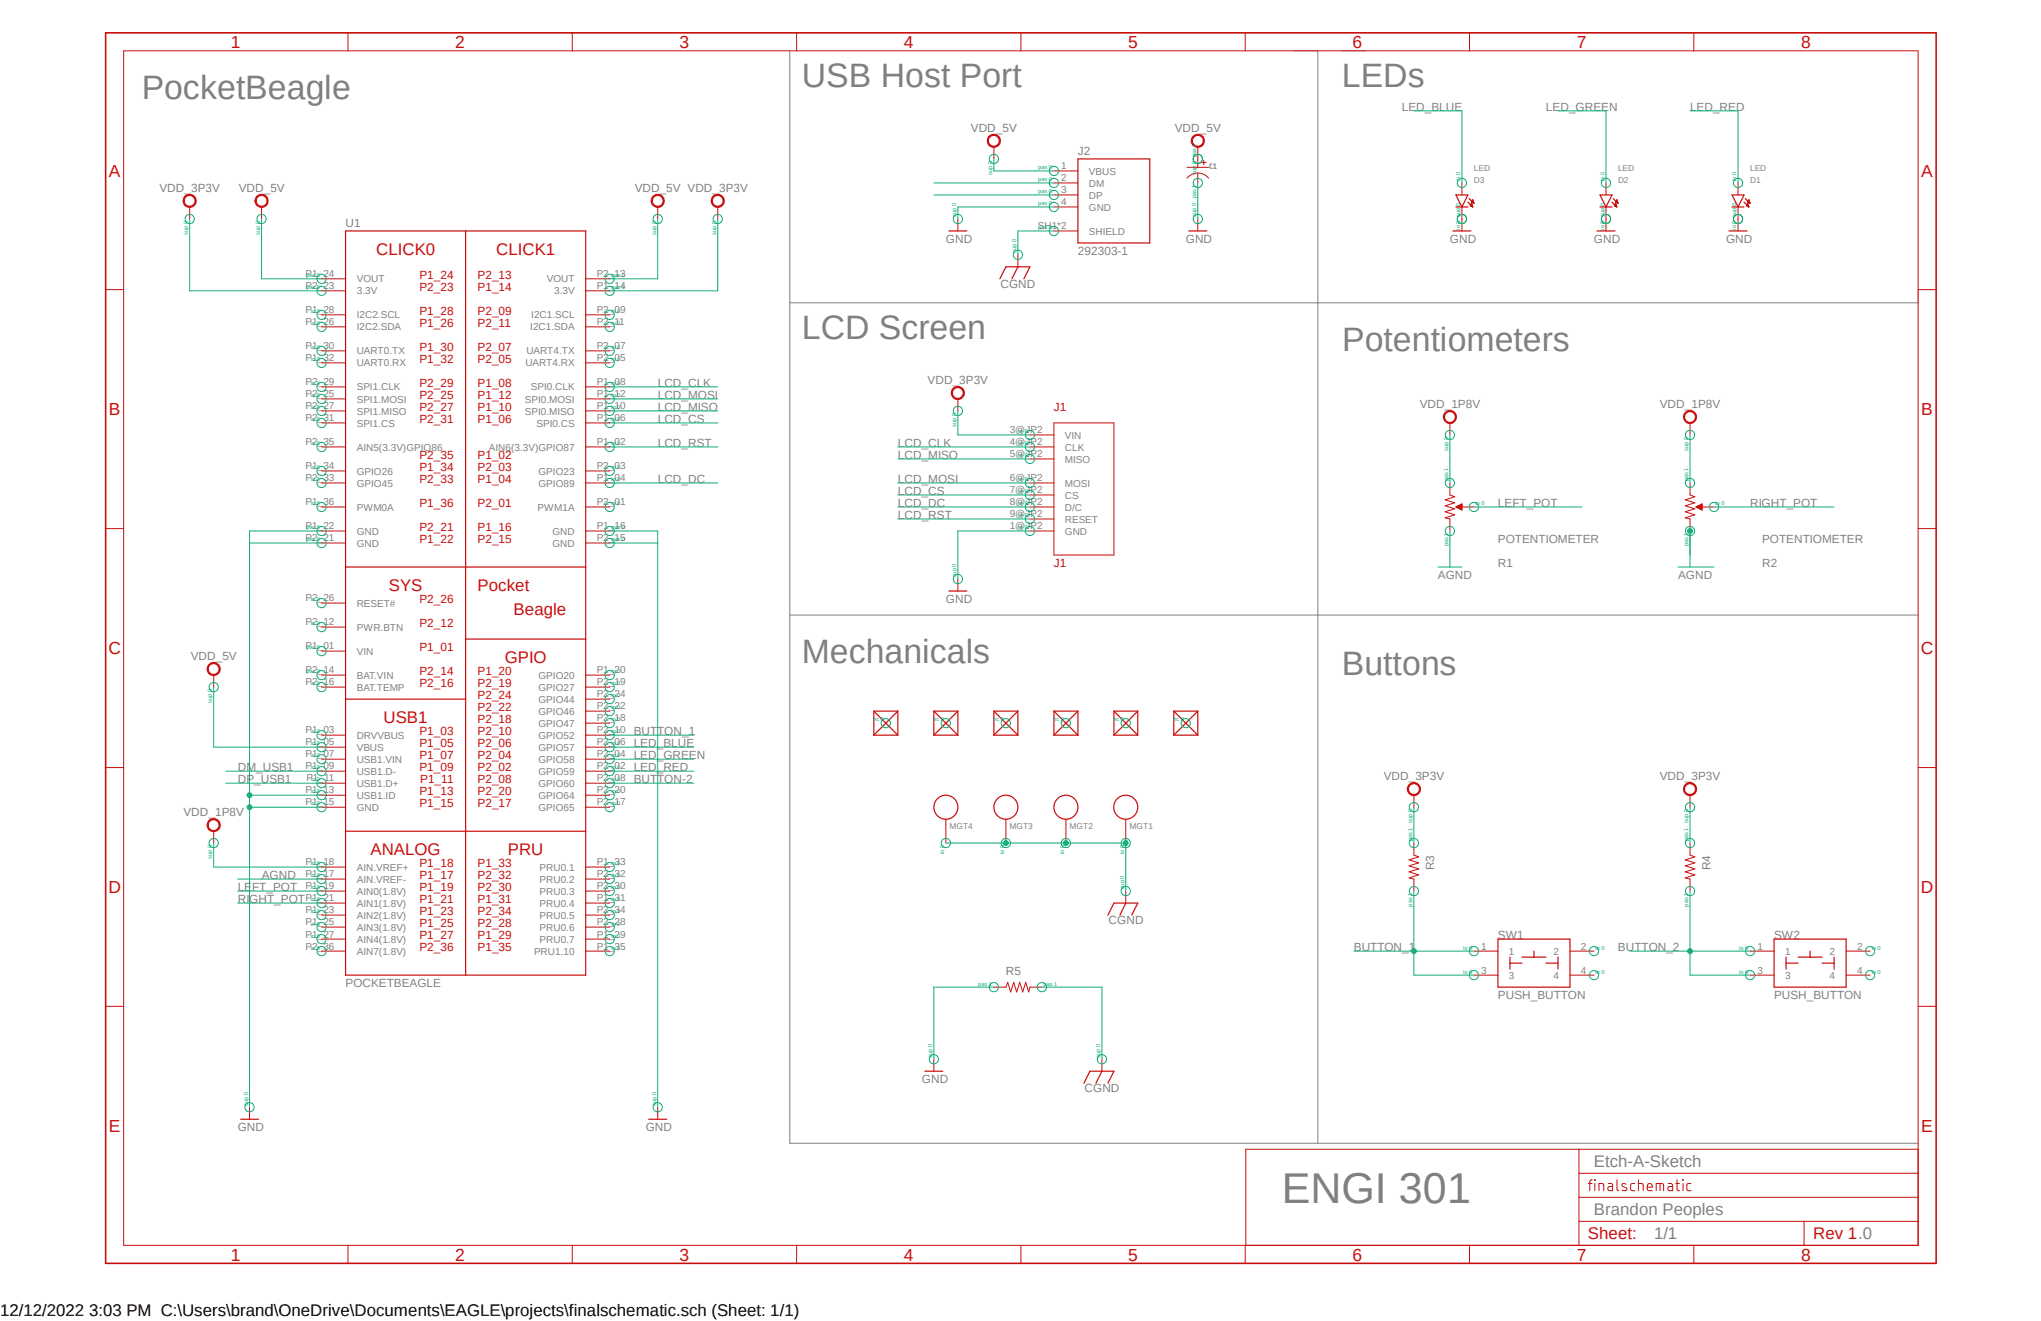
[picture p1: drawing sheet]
<svg xmlns="http://www.w3.org/2000/svg" width="432mm" height="279mm" viewBox="0 0 432 279" stroke-linecap="round" stroke-linejoin="round" font-family="sans-serif">
<path d="M21.8 6.6l388.2 261.2M410 6.6l-388.2 261.2" fill="none" stroke="#fff" stroke-width=".21"/>
<path d="M167.1 10.8v231h238.7M273.7 10.8h5.1v231M283.9 10.8h5.1M256.4 34.7l-.4 .1v.7l.4 .1M256.8 35.6h.5M256.8 34.8l.2-.1v.9M405.8 61.5v2.6h-238.7M167.1 130.1h238.7" fill="none" stroke="#808080" stroke-width=".21"/>
<g fill="none" stroke="#c90d0c" stroke-width=".21">
<path d="M26.2 10.8h379.6v252.6h-379.6zM73.6 6.9v3.9M121.1 6.9v3.9M168.5 6.9v3.9M216 6.9v3.9M263.4 6.9v3.9M310.9 6.9v3.9M358.4 6.9v3.9M223 36.2h5M223 38.7h5M309.3 38.7v2.5M339.8 38.7v2.5"/>
<path d="M367.7 38.7v2.5M68 59h5.1M123.9 59h5.1M223 41.2h5M223 43.8h5M223 48.9h5M309.3 43.8v2.5M339.8 43.8v2.5M367.7 43.8v2.5M22.4 61.3h3.8M68 61.5h5.1M68 69.1h5.1"/>
<path d="M68 66.6h5.1M68 74.2h5.1M68 76.8h5.1M123.9 61.5h5.1M123.9 69.1h5.1M123.9 66.6h5.1M123.9 74.2h5.1M123.9 76.8h5.1M405.8 61.3h3.8M68 94.5h5.1M68 89.5h5.1M68 81.8h5.1"/>
<path d="M68 86.9h5.1M68 84.4h5.1M68 99.6h5.1M123.9 94.5h5.1M123.9 89.5h5.1M123.9 81.8h5.1M123.9 86.9h5.1M123.9 84.4h5.1M123.9 99.6h5.1M217.9 92h5.1M217.9 94.5h5.1M217.9 97.1h5.1"/>
<path d="M223 89.5h12.7v27.9h-12.7zM22.4 111.8h3.8M68 102.2h5.1M68 107.2h5.1M68 112.3h5.1M68 114.9h5.1M123.9 102.2h5.1M123.9 107.2h5.1M123.9 112.3h5.1M123.9 114.9h5.1M217.9 102.2h5.1M217.9 104.7h5.1"/>
<path d="M217.9 107.2h5.1M217.9 109.8h5.1M217.9 112.3h5.1M306.7 102.2v2.5l1.1 .4-2.1 .6 2.1 .6-2.1 .7 2.1 .6-2.1 .6 2.1 .7-2.1 .6 1 .3v2.5M309.3 107.2h2.5M357.5 102.2v2.5l1.1 .4-2.1 .6 2.1 .6-2.1 .7 2.1 .6-2.1 .6 2.1 .7-2.1 .6 1 .3v2.5M360.1 107.2h2.5M405.8 111.8h3.8M68 137.7h5.1M68 132.6h5.1M68 127.6h5.1M68 155.5h5.1"/>
<path d="M68 158h5.1M68 142.8h5.1M68 145.3h5.1M123.9 155.5h5.1M123.9 158h5.1M123.9 142.8h5.1M123.9 145.3h5.1M123.9 153h5.1M123.9 150.4h5.1M123.9 147.9h5.1M22.4 162.3h3.8M68 160.6h5.1"/>
<path d="M68 163.1h5.1M68 165.7h5.1M68 168.2h5.1M68 170.7h5.1M123.9 160.6h5.1M123.9 163.1h5.1M123.9 165.7h5.1M123.9 168.2h5.1M123.9 170.7h5.1M405.8 162.3h3.8M68 185.9h5.1M68 188.5h5.1"/>
<path d="M68 191h5.1M68 193.5h5.1M68 196.1h5.1M68 198.6h5.1M68 183.4h5.1M123.9 185.9h5.1M123.9 188.5h5.1M123.9 191h5.1M123.9 193.5h5.1M123.9 196.1h5.1M123.9 198.6h5.1M123.9 183.4h5.1"/>
<path d="M22.4 212.9h3.8M68 201.2h5.1M123.9 201.2h5.1M311.8 201.2h5.1M311.8 206.2h5.1M332.1 201.2h5.1M332.1 206.2h5.1M370.2 201.2h5.1M370.2 206.2h5.1M390.6 201.2h5M390.6 206.2h5M405.8 212.9h3.8"/>
<path d="M334.1 258.3h71.7M334.1 243.1v20.3M334.1 253.2h71.7M334.1 248.2h71.7M336 250.3h.8M336.8 249.5l-.4 .2-.1 2.1M337.4 249.5l.1 .1zM337.4 250.3v1.5M338.3 251.8v-1.5h.6l.4 .2v1.3M340.3 250.3l.8 .2 .1 1.3h-.6a.45 .45 0 0 1-.5-.4 .45 .45 0 0 1 .5-.4h.6M342.1 249.5v2l.2 .3h.2M344 250.4a.57 .57 0 0 0-.9 .3l.2 .3 .7 .2 .2 .5a.8 .8 0 0 1-1 0"/>
<path d="M345.9 250.3l-.8 .1a1.36 1.36 0 0 0-.1 1.3l.9 .1M346.6 250.3h.7l.3 .2v1.3M346.6 249.5v2.3M348.5 251.1h1a.55 .55 0 0 0-.3-.8 .55 .55 0 0 0-.7 .5v.7l.2 .3h.8M350.4 251.8v-1.5h1.2l.3 .2 .1 1.3M351.2 250.3v1.5M352.9 250.3l.8 .1 .2 .3v1.1h-.6a.46 .46 0 0 1-.5-.3 .46 .46 0 0 1 .2-.5h.9M354.5 250.3h.8M354.8 249.5v2.2l.5 .1M356 249.5l.1 .1zM356.1 250.3v1.5M357.8 250.3l-.8 .1a1.36 1.36 0 0 0-.1 1.3l.9 .1"/>
<path d="M381.7 258.3v5.1M405.8 243.1h-142.2v20.3M73.6 263.4v3.8M121.1 263.4v3.8M168.5 263.4v3.8M216 263.4v3.8M263.4 263.4v3.8M310.9 263.4v3.8M358.4 263.4v3.8"/>
</g>
<g fill="none" stroke="#c90d0c" stroke-width=".25">
<path d="M228 33.6h15.2v17.8h-15.2zM73.1 48.9h50.8v157.3h-50.8zM98.5 48.9v157.3M308 41.2h2.6l-1.3 2.6zM308 43.8h2.6M310.6 42.8l1 1M310.8 42l1 1M311.1 43.5h.4M311.1 43.3h.3M311.2 43.1h.2M311.3 43l.3 .8-.5-.3zM311.4 42.8h.3"/>
<path d="M311.4 42.5h.3M311.5 42.4h.1M311.5 43.7h.1M311.6 42.2l.2 .8-.5-.2zM311.7 42.9h.1M338.5 41.2h2.5l-1.2 2.6zM338.5 43.8h2.5M341 42.8l1.1 1M341.3 42l1 1M341.5 43.5l.3-.5 .3 .8M341.5 43.5l.6 .3M341.6 43.5h.4"/>
<path d="M341.6 43.3h.3M341.7 43.1h.1M341.8 42.8h.4M341.9 42.5h.3M342 42.4h.1M342 43.7h.1M342.1 42.2l.2 .8-.5-.2zM342.2 42.9h.1M366.4 41.2h2.6l-1.3 2.6zM366.4 43.8h2.6M369 42.8l1 1M369.2 42l1 1"/>
<path d="M369.5 43.5h.4M369.6 43.3h.2M369.7 43.1h.1M369.7 42.8l.3-.6 .2 .8M369.7 42.8l.5 .2M369.7 43l.3 .8-.5-.3zM369.8 42.8h.4M369.8 42.5h.3M369.9 42.4h.1M369.9 43.7h.1M370.2 42.9h.1M73.1 119.9h50.8"/>
<path d="M308 107.2l1.3-.6v1.3zM308.2 107.3h1.1M308.3 107.1h1M308.6 107.5h.7M308.7 106.9h.6M308.9 107.7h.4M309 106.7h.3M358.8 107.2l1.3-.6v1.3zM358.9 107.3h1.2M359 107.1h1.1M359.3 107.5h.8M359.4 106.9h.7"/>
<path d="M359.7 107.7h.4M359.8 106.7h.3M98.5 135.2h25.4M73.1 147.9h25.4M73.1 175.8h50.8M316.9 198.6h15.2v10.2h-15.2zM375.3 198.6h15.3v10.2h-15.3zM319.4 203.7h2.6M319.4 202.4v2.6M322 202.4h5.1M324.5 201.2v1.2M327.1 203.7h2.5"/>
<path d="M329.6 202.4v2.6M377.9 203.7h2.5M377.9 202.4v2.6M380.4 202.4h5.1M382.9 201.2v1.2M385.5 203.7h2.5M388 202.4v2.6"/>
</g>
<path d="M22.4 6.9h387.2v260.3h-387.2z" fill="none" stroke="#c90d0c" stroke-width=".34"/>
<path d="M298.1 166a1.4 1.4 0 0 1 2.2 .1 1.4 1.4 0 0 1-.8 2.1 1.4 1.4 0 0 1-1.8-1.3h.3a1.15 1.15 0 0 1 1.5-1.1 1.15 1.15 0 0 1 .5 1.9 1.15 1.15 0 0 1-1.9-.4l-.1-.4h-.3z" fill-rule="evenodd" fill="#c90d0c"/>
<path d="M298.1 166a1.4 1.4 0 0 1 2.2 .1 1.4 1.4 0 0 1-.8 2.1 1.4 1.4 0 0 1-1.8-1.3h.3a1.15 1.15 0 0 1 1.5-1.1 1.15 1.15 0 0 1 .5 1.9 1.15 1.15 0 0 1-1.9-.4l-.1-.4h-.3zM299.1 168.2v2.5" fill="none" stroke="#c90d0c" stroke-width=".21"/>
<path d="M356.5 166a1.4 1.4 0 0 1 2.2 .1 1.4 1.4 0 0 1-.7 2.1 1.4 1.4 0 0 1-1.8-1.3h.2a1.16 1.16 0 0 1 1.7-.9 1.16 1.16 0 0 1 .2 1.9 1.16 1.16 0 0 1-1.9-.6v-.4h-.2z" fill-rule="evenodd" fill="#c90d0c"/>
<path d="M299.1 178.3v2.5l1 .4-2 .7 2 .6-2 .6 2 .7-2 .6 2 .6-2 .7 1 .2v2.6M356.5 166a1.4 1.4 0 0 1 2.2 .1 1.4 1.4 0 0 1-.7 2.1 1.4 1.4 0 0 1-1.8-1.3h.2a1.16 1.16 0 0 1 1.7-.9 1.16 1.16 0 0 1 .2 1.9 1.16 1.16 0 0 1-1.9-.6v-.4h-.2zM357.5 168.2v2.5M357.5 178.3v2.5l1.1 .4-2.1 .7 2.1 .6-2.1 .6 2.1 .7-2.1 .6 2.1 .6-2.1 .7 1 .2v2.6M52.8 234.2v2.5M139.1 234.2v2.5" fill="none" stroke="#c90d0c" stroke-width=".21"/>
<path d="M50.9 236.7h3.8M137.2 236.7h3.9" fill="none" stroke="#c90d0c" stroke-width=".25"/>
<path d="M44.1 140.6a1.4 1.4 0 0 1 2.3 .1 1.4 1.4 0 0 1-.8 2.1 1.4 1.4 0 0 1-1.8-1.3h.3a1.15 1.15 0 0 1 1.6-.9 1.15 1.15 0 0 1 .2 1.9 1.15 1.15 0 0 1-1.8-.6v-.4h-.3z" fill-rule="evenodd" fill="#c90d0c"/>
<path d="M44.1 140.6a1.4 1.4 0 0 1 2.3 .1 1.4 1.4 0 0 1-.8 2.1 1.4 1.4 0 0 1-1.8-1.3h.3a1.15 1.15 0 0 1 1.6-.9 1.15 1.15 0 0 1 .2 1.9 1.15 1.15 0 0 1-1.8-.6v-.4h-.3zM45.2 142.8v2.5" fill="none" stroke="#c90d0c" stroke-width=".21"/>
<path d="M54.3 41.6a1.4 1.4 0 0 1 2.2 .1 1.4 1.4 0 0 1-.8 2.1 1.4 1.4 0 0 1-1.8-1.3h.3a1.15 1.15 0 0 1 1.5-1.1 1.15 1.15 0 0 1 .5 1.9 1.15 1.15 0 0 1-1.9-.4l-.1-.4h-.3z" fill-rule="evenodd" fill="#c90d0c"/>
<path d="M54.3 41.6a1.4 1.4 0 0 1 2.2 .1 1.4 1.4 0 0 1-.8 2.1 1.4 1.4 0 0 1-1.8-1.3h.3a1.15 1.15 0 0 1 1.5-1.1 1.15 1.15 0 0 1 .5 1.9 1.15 1.15 0 0 1-1.9-.4l-.1-.4h-.3zM55.3 43.8v2.5" fill="none" stroke="#c90d0c" stroke-width=".21"/>
<path d="M138.1 41.6a1.4 1.4 0 0 1 2.2 .1 1.4 1.4 0 0 1-.7 2.1 1.4 1.4 0 0 1-1.8-1.3h.2a1.13 1.13 0 0 1 1.5-1.1 1.13 1.13 0 0 1 .5 1.8 1.13 1.13 0 0 1-1.9-.3l-.1-.4h-.2z" fill-rule="evenodd" fill="#c90d0c"/>
<path d="M138.1 41.6a1.4 1.4 0 0 1 2.2 .1 1.4 1.4 0 0 1-.7 2.1 1.4 1.4 0 0 1-1.8-1.3h.2a1.13 1.13 0 0 1 1.5-1.1 1.13 1.13 0 0 1 .5 1.8 1.13 1.13 0 0 1-1.9-.3l-.1-.4h-.2zM139.1 43.8v2.5" fill="none" stroke="#c90d0c" stroke-width=".21"/>
<path d="M44.1 173.6a1.41 1.41 0 0 1 2.3 .1 1.41 1.41 0 0 1-.7 2.1 1.41 1.41 0 0 1-1.9-1.3h.3a1.14 1.14 0 0 1 1.4-1 1.14 1.14 0 0 1 .7 1.7 1.14 1.14 0 0 1-1.9 .1l-.2-.8h-.3z" fill-rule="evenodd" fill="#c90d0c"/>
<path d="M44.1 173.6a1.41 1.41 0 0 1 2.3 .1 1.41 1.41 0 0 1-.7 2.1 1.41 1.41 0 0 1-1.9-1.3h.3a1.14 1.14 0 0 1 1.4-1 1.14 1.14 0 0 1 .7 1.7 1.14 1.14 0 0 1-1.9 .1l-.2-.8h-.3zM45.2 175.8v2.5" fill="none" stroke="#c90d0c" stroke-width=".21"/>
<path d="M39 41.6a1.41 1.41 0 0 1 2.3 0 1.41 1.41 0 0 1-.7 2.2 1.41 1.41 0 0 1-1.9-1.3h.3a1.14 1.14 0 0 1 1.5-1.1 1.14 1.14 0 0 1 .6 1.7 1.14 1.14 0 0 1-1.9 .1l-.2-.7h-.3z" fill-rule="evenodd" fill="#c90d0c"/>
<path d="M39 41.6a1.41 1.41 0 0 1 2.3 0 1.41 1.41 0 0 1-.7 2.2 1.41 1.41 0 0 1-1.9-1.3h.3a1.14 1.14 0 0 1 1.5-1.1 1.14 1.14 0 0 1 .6 1.7 1.14 1.14 0 0 1-1.9 .1l-.2-.7h-.3zM40.1 43.8v2.5" fill="none" stroke="#c90d0c" stroke-width=".21"/>
<path d="M150.8 41.6a1.4 1.4 0 0 1 2.2 .1 1.4 1.4 0 0 1-.7 2.1 1.4 1.4 0 0 1-1.8-1.3h.2a1.13 1.13 0 0 1 1.5-1.1 1.13 1.13 0 0 1 .5 1.8 1.13 1.13 0 0 1-1.9-.3l-.1-.4h-.2z" fill-rule="evenodd" fill="#c90d0c"/>
<path d="M150.8 41.6a1.4 1.4 0 0 1 2.2 .1 1.4 1.4 0 0 1-.7 2.1 1.4 1.4 0 0 1-1.8-1.3h.2a1.13 1.13 0 0 1 1.5-1.1 1.13 1.13 0 0 1 .5 1.8 1.13 1.13 0 0 1-1.9-.3l-.1-.4h-.2zM151.8 43.8v2.5" fill="none" stroke="#c90d0c" stroke-width=".21"/>
<path d="M201.5 82.2a1.41 1.41 0 0 1 2.3 .1 1.41 1.41 0 0 1-.7 2.1 1.41 1.41 0 0 1-1.8-1.3h.2a1.15 1.15 0 0 1 1.7-1 1.15 1.15 0 0 1 .2 2 1.15 1.15 0 0 1-1.9-.6v-.4h-.2z" fill-rule="evenodd" fill="#c90d0c"/>
<path d="M201.5 82.2a1.41 1.41 0 0 1 2.3 .1 1.41 1.41 0 0 1-.7 2.1 1.41 1.41 0 0 1-1.8-1.3h.2a1.15 1.15 0 0 1 1.7-1 1.15 1.15 0 0 1 .2 2 1.15 1.15 0 0 1-1.9-.6v-.4h-.2zM202.6 84.4v2.5M202.6 122.5v2.5" fill="none" stroke="#c90d0c" stroke-width=".21"/>
<path d="M200.7 125h3.9" fill="none" stroke="#c90d0c" stroke-width=".25"/>
<path d="M209.2 28.9a1.41 1.41 0 0 1 2.2 0 1.41 1.41 0 0 1-.7 2.2 1.41 1.41 0 0 1-1.8-1.3h.2a1.14 1.14 0 0 1 1.5-1.1 1.14 1.14 0 0 1 .6 1.7 1.14 1.14 0 0 1-1.8 .1l-.3-.7h-.2z" fill-rule="evenodd" fill="#c90d0c"/>
<path d="M209.2 28.9a1.41 1.41 0 0 1 2.2 0 1.41 1.41 0 0 1-.7 2.2 1.41 1.41 0 0 1-1.8-1.3h.2a1.14 1.14 0 0 1 1.5-1.1 1.14 1.14 0 0 1 .6 1.7 1.14 1.14 0 0 1-1.8 .1l-.3-.7h-.2zM210.3 31.1v2.5M202.6 46.3v2.6M215.3 53.9v2.5" fill="none" stroke="#c90d0c" stroke-width=".21"/>
<path d="M200.7 48.9h3.9M211.5 59l1.3-2.6h5.1l-1.3 2.6M215.3 56.4l-1.2 2.6" fill="none" stroke="#c90d0c" stroke-width=".25"/>
<path d="M252.3 28.9a1.4 1.4 0 0 1 2.3 .1 1.4 1.4 0 0 1-.8 2.1 1.4 1.4 0 0 1-1.8-1.3h.3a1.15 1.15 0 0 1 1.5-1.1 1.15 1.15 0 0 1 .4 1.9 1.15 1.15 0 0 1-1.9-.4v-.4h-.3z" fill-rule="evenodd" fill="#c90d0c"/>
<path d="M251.1 35.4h4.6M251.1 37.7a2.92 2.92 0 0 1 4.6 0M252.3 28.9a1.4 1.4 0 0 1 2.3 .1 1.4 1.4 0 0 1-.8 2.1 1.4 1.4 0 0 1-1.8-1.3h.3a1.15 1.15 0 0 1 1.5-1.1 1.15 1.15 0 0 1 .4 1.9 1.15 1.15 0 0 1-1.9-.4v-.4h-.3zM253.4 31.1v4.3M253.4 36.7v2M254.2 34.4h1M254.7 33.9v1M253.4 46.3v2.6" fill="none" stroke="#c90d0c" stroke-width=".21"/>
<path d="M251.5 48.9h3.8" fill="none" stroke="#c90d0c" stroke-width=".25"/>
<path d="M305.7 87.3a1.39 1.39 0 0 1 2.2 .2 1.39 1.39 0 0 1-.8 2 1.39 1.39 0 0 1-1.7-1.3h.2a1.13 1.13 0 0 1 1.5-1.1 1.13 1.13 0 0 1 .4 1.8 1.13 1.13 0 0 1-1.8-.3l-.1-.4h-.2z" fill-rule="evenodd" fill="#c90d0c"/>
<path d="M305.7 87.3a1.39 1.39 0 0 1 2.2 .2 1.39 1.39 0 0 1-.8 2 1.39 1.39 0 0 1-1.7-1.3h.2a1.13 1.13 0 0 1 1.5-1.1 1.13 1.13 0 0 1 .4 1.8 1.13 1.13 0 0 1-1.8-.3l-.1-.4h-.2zM306.7 89.5v2.5" fill="none" stroke="#c90d0c" stroke-width=".21"/>
<path d="M356.5 87.3a1.39 1.39 0 0 1 2.2 .2 1.39 1.39 0 0 1-.8 2 1.39 1.39 0 0 1-1.7-1.3h.2a1.15 1.15 0 0 1 1.7-1 1.15 1.15 0 0 1 .2 1.9 1.15 1.15 0 0 1-1.9-.5v-.4h-.2z" fill-rule="evenodd" fill="#c90d0c"/>
<g fill="none" stroke="#c90d0c" stroke-width=".21">
<path d="M309.3 46.3v2.6M339.8 46.3v2.6M367.7 46.3v2.6M356.5 87.3a1.39 1.39 0 0 1 2.2 .2 1.39 1.39 0 0 1-.8 2 1.39 1.39 0 0 1-1.7-1.3h.2a1.15 1.15 0 0 1 1.7-1 1.15 1.15 0 0 1 .2 1.9 1.15 1.15 0 0 1-1.9-.5v-.4h-.2zM357.5 89.5v2.5M200.1 173.3v5M212.8 173.3v5M225.5 173.3v5M238.2 173.3v5M238.2 188.5v2.5M210.3 208.8h2.5l.4-1 .6 2 .7-2 .6 2 .6-2 .7 2 .6-2 .6 2 .3-1h2.5M197.6 224v2.6"/>
<path d="M233.1 224v2.6"/>
</g>
<g fill="none" stroke="#c90d0c" stroke-width=".25">
<path d="M307.4 48.9h3.8M337.9 48.9h3.8M365.8 48.9h3.8M184.9 150.4l5 5.1M184.9 150.4h5M184.9 155.5h5M184.9 150.4v5.1M189.9 150.4l-5 5.1M189.9 150.4v5.1M197.6 150.4h5M197.6 155.5h5M197.6 150.4l5 5.1"/>
<path d="M197.6 150.4v5.1M202.6 150.4l-5 5.1M202.6 150.4v5.1M210.3 150.4h5M210.3 155.5h5M210.3 150.4l5 5.1M210.3 150.4v5.1M215.3 150.4l-5 5.1M215.3 150.4v5.1M223 150.4h5M223 155.5h5M223 150.4l5 5.1"/>
<path d="M223 150.4v5.1M228 150.4l-5 5.1M228 150.4v5.1M235.7 150.4h5M235.7 155.5h5M235.7 150.4l5 5.1M235.7 150.4v5.1M240.7 150.4l-5 5.1M240.7 150.4v5.1M248.3 150.4h5.1M248.3 155.5h5.1M248.3 150.4l5.1 5.1"/>
<path d="M248.3 150.4v5.1M253.4 150.4l-5.1 5.1M253.4 150.4v5.1M234.4 193.5l1.3-2.5h5l-1.3 2.5M238.2 191l-1.3 2.5M195.7 226.6h3.8M229.3 229.1l1.3-2.5h5.1l-1.3 2.5M233.1 226.6l-1.2 2.5"/>
<circle cx="200.1" cy="170.7" r="2.54"/>
<circle cx="212.8" cy="170.7" r="2.54"/>
<circle cx="225.5" cy="170.7" r="2.54"/>
<circle cx="238.2" cy="170.7" r="2.54"/>
</g>
<g fill="none" stroke="#0dab76" stroke-width=".21">
<path d="M129 155.5h17.8M299.1 188.5v17.7h12.7M299.1 201.2h12.7"/>
<circle cx="210.3" cy="33.6" r=".98"/>
<circle cx="223" cy="38.7" r=".98"/>
<circle cx="223" cy="36.2" r=".98"/>
<circle cx="253.4" cy="38.7" r=".98"/>
<circle cx="253.4" cy="33.6" r=".98"/>
<circle cx="309.3" cy="38.7" r=".98"/>
<circle cx="339.8" cy="38.7" r=".98"/>
<circle cx="367.7" cy="38.7" r=".98"/>
<circle cx="40.1" cy="46.3" r=".98"/>
<circle cx="55.3" cy="46.3" r=".98"/>
<circle cx="68" cy="59" r=".98"/>
<circle cx="129" cy="59" r=".98"/>
<circle cx="139.1" cy="46.3" r=".98"/>
<circle cx="151.8" cy="46.3" r=".98"/>
<circle cx="202.6" cy="46.3" r=".98"/>
<circle cx="215.3" cy="53.9" r=".98"/>
<circle cx="223" cy="43.8" r=".98"/>
<circle cx="223" cy="41.2" r=".98"/>
<circle cx="223" cy="48.9" r=".98"/>
<circle cx="253.4" cy="46.3" r=".98"/>
<circle cx="309.3" cy="46.3" r=".98"/>
<circle cx="339.8" cy="46.3" r=".98"/>
<circle cx="367.7" cy="46.3" r=".98"/>
<circle cx="68" cy="74.2" r=".98"/>
<circle cx="68" cy="69.1" r=".98"/>
<circle cx="68" cy="76.7" r=".98"/>
<circle cx="68" cy="61.5" r=".98"/>
<circle cx="68" cy="66.6" r=".98"/>
<circle cx="129" cy="66.6" r=".98"/>
<circle cx="129" cy="74.2" r=".98"/>
<circle cx="129" cy="76.7" r=".98"/>
<circle cx="129" cy="69.1" r=".98"/>
<circle cx="129" cy="61.5" r=".98"/>
<circle cx="68" cy="81.8" r=".98"/>
<circle cx="68" cy="94.5" r=".98"/>
<circle cx="68" cy="99.6" r=".98"/>
<circle cx="68" cy="86.9" r=".98"/>
<circle cx="68" cy="84.4" r=".98"/>
<circle cx="68" cy="89.4" r=".98"/>
<circle cx="129" cy="89.4" r=".98"/>
<circle cx="129" cy="99.6" r=".98"/>
<circle cx="129" cy="94.5" r=".98"/>
<circle cx="129" cy="81.8" r=".98"/>
<circle cx="129" cy="86.9" r=".98"/>
<circle cx="129" cy="84.4" r=".98"/>
<circle cx="202.6" cy="86.9" r=".98"/>
<circle cx="217.9" cy="94.5" r=".98"/>
<circle cx="217.9" cy="92" r=".98"/>
<circle cx="217.9" cy="97.1" r=".98"/>
<circle cx="306.7" cy="92" r=".98"/>
<circle cx="357.5" cy="92" r=".98"/>
<circle cx="68" cy="114.8" r=".98"/>
<circle cx="68" cy="102.1" r=".98"/>
<circle cx="68" cy="107.2" r=".98"/>
<circle cx="68" cy="112.3" r=".98"/>
<circle cx="129" cy="114.8" r=".98"/>
<circle cx="129" cy="102.1" r=".98"/>
<circle cx="129" cy="107.2" r=".98"/>
<circle cx="129" cy="112.3" r=".98"/>
<circle cx="217.9" cy="102.1" r=".98"/>
<circle cx="217.9" cy="104.7" r=".98"/>
<circle cx="217.9" cy="112.3" r=".98"/>
<circle cx="217.9" cy="107.2" r=".98"/>
<circle cx="217.9" cy="109.8" r=".98"/>
<circle cx="306.7" cy="102.1" r=".98"/>
<circle cx="306.7" cy="112.3" r=".98"/>
<circle cx="311.8" cy="107.2" r=".98"/>
<circle cx="357.5" cy="112.3" r=".98"/>
<circle cx="357.5" cy="102.1" r=".98"/>
<circle cx="362.6" cy="107.2" r=".98"/>
<circle cx="68" cy="137.7" r=".98"/>
<circle cx="68" cy="127.5" r=".98"/>
<circle cx="68" cy="132.6" r=".98"/>
<circle cx="202.6" cy="122.5" r=".98"/>
<circle cx="45.2" cy="145.3" r=".98"/>
<circle cx="68" cy="158" r=".98"/>
<circle cx="68" cy="155.5" r=".98"/>
<circle cx="68" cy="142.8" r=".98"/>
<circle cx="68" cy="145.3" r=".98"/>
<circle cx="129" cy="158" r=".98"/>
<circle cx="129" cy="142.8" r=".98"/>
<circle cx="129" cy="150.4" r=".98"/>
<circle cx="129" cy="145.3" r=".98"/>
<circle cx="129" cy="147.9" r=".98"/>
<circle cx="129" cy="155.5" r=".98"/>
<circle cx="129" cy="152.9" r=".98"/>
<circle cx="187.4" cy="152.9" r=".98"/>
<circle cx="200.1" cy="152.9" r=".98"/>
<circle cx="212.8" cy="152.9" r=".98"/>
<circle cx="225.5" cy="152.9" r=".98"/>
<circle cx="238.2" cy="152.9" r=".98"/>
<circle cx="250.9" cy="152.9" r=".98"/>
<circle cx="45.2" cy="178.3" r=".98"/>
<circle cx="68" cy="165.6" r=".98"/>
<circle cx="68" cy="163.1" r=".98"/>
<circle cx="68" cy="160.6" r=".98"/>
<circle cx="68" cy="168.2" r=".98"/>
<circle cx="68" cy="170.7" r=".98"/>
<circle cx="129" cy="168.2" r=".98"/>
<circle cx="129" cy="170.7" r=".98"/>
<circle cx="129" cy="163.1" r=".98"/>
<circle cx="129" cy="165.6" r=".98"/>
<circle cx="129" cy="160.6" r=".98"/>
<circle cx="200.1" cy="178.3" r=".98"/>
<circle cx="212.8" cy="178.3" r=".98"/>
<circle cx="225.5" cy="178.3" r=".98"/>
<circle cx="238.2" cy="178.3" r=".98"/>
<circle cx="299.1" cy="178.3" r=".98"/>
<circle cx="299.1" cy="170.7" r=".98"/>
<circle cx="357.5" cy="178.3" r=".98"/>
<circle cx="357.5" cy="170.7" r=".98"/>
<circle cx="68" cy="198.6" r=".98"/>
<circle cx="68" cy="185.9" r=".98"/>
<circle cx="68" cy="193.5" r=".98"/>
<circle cx="68" cy="196.1" r=".98"/>
<circle cx="68" cy="188.5" r=".98"/>
<circle cx="68" cy="191" r=".98"/>
<circle cx="68" cy="183.4" r=".98"/>
<circle cx="129" cy="198.6" r=".98"/>
<circle cx="129" cy="185.9" r=".98"/>
<circle cx="129" cy="193.5" r=".98"/>
<circle cx="129" cy="183.4" r=".98"/>
<circle cx="129" cy="188.5" r=".98"/>
<circle cx="129" cy="196.1" r=".98"/>
<circle cx="129" cy="191" r=".98"/>
<circle cx="238.2" cy="188.5" r=".98"/>
<circle cx="299.1" cy="188.5" r=".98"/>
<circle cx="357.5" cy="188.5" r=".98"/>
<circle cx="68" cy="201.2" r=".98"/>
<circle cx="129" cy="201.2" r=".98"/>
<circle cx="210.3" cy="208.8" r=".98"/>
<circle cx="220.4" cy="208.8" r=".98"/>
<circle cx="311.8" cy="201.2" r=".98"/>
<circle cx="311.8" cy="206.2" r=".98"/>
<circle cx="337.2" cy="201.2" r=".98"/>
<circle cx="337.2" cy="206.2" r=".98"/>
<circle cx="370.2" cy="206.2" r=".98"/>
<circle cx="370.2" cy="201.2" r=".98"/>
<circle cx="395.6" cy="201.2" r=".98"/>
<circle cx="395.6" cy="206.2" r=".98"/>
<circle cx="52.8" cy="234.2" r=".98"/>
<circle cx="139.1" cy="234.2" r=".98"/>
<circle cx="197.6" cy="224" r=".98"/>
<circle cx="233.1" cy="224" r=".98"/>
</g>
<circle cx="299.1" cy="201.2" r=".51" fill="#0dab76"/>
<g fill="none" stroke="#0dab76" stroke-width=".21">
<path d="M40.1 46.3v15.2h27.9M151.8 46.3v15.2h-22.8M202.6 86.9v5.1h15.3M299.1 170.7v7.6M357.5 170.7v7.6M357.5 188.5v17.7h12.7M286.4 201.2h12.7M357.5 201.2h12.7"/>
<circle cx="299.1" cy="201.2" r=".51"/>
</g>
<circle cx="357.5" cy="201.2" r=".51" fill="#0dab76"/>
<g fill="none" stroke="#0dab76" stroke-width=".21">
<path d="M299.1 23.5h10.2v15.2M329.6 23.5h10.2v15.2M357.5 23.5h10.2v15.2M52.8 114.9h15.2M68 112.3h-15.2v121.9M129 112.3h10.1v121.9M129 114.9h10.1M129 158h17.8M52.8 168.2h15.2M129 165.7h17.8M129 160.6h17.8M129 163.1h17.8"/>
<path d="M344.8 201.2h12.7"/>
<circle cx="357.5" cy="201.2" r=".51"/>
</g>
<circle cx="52.8" cy="168.2" r=".51" fill="#0dab76"/>
<g fill="none" stroke="#0dab76" stroke-width=".21">
<path d="M52.8 170.7h15.2"/>
<circle cx="52.8" cy="168.2" r=".51"/>
</g>
<circle cx="52.8" cy="170.7" r=".51" fill="#0dab76"/>
<g fill="none" stroke="#0dab76" stroke-width=".21">
<path d="M253.4 38.7v7.6M223 43.8h-20.4v2.5M217.9 112.3h-15.3v10.2M304.2 119.9h5.1M306.7 112.3v7.6M357.5 112.3v7.6M47.8 163.1h20.2M47.8 165.7h20.2M50.3 185.9h17.7M210.3 208.8h-12.7v15.2"/>
<circle cx="52.8" cy="170.7" r=".51"/>
</g>
<circle cx="357.5" cy="112.3" r=".51" fill="#0dab76"/>
<g fill="none" stroke="#0dab76" stroke-width=".21">
<path d="M197.6 38.7h25.4M210.3 33.6v2.6h12.7M55.3 46.3v12.7h12.7M139.1 46.3v12.7h-10.1M197.6 41.2h25.4M223 48.9h-7.7v5M129 94.5h22.8M129 81.8h22.8M129 86.9h22.8M129 84.4h22.8M129 89.5h22.8M189.9 94.5h28"/>
<path d="M189.9 97.1h28M306.7 92v10.2M357.5 92v10.2M129 102.2h22.8M189.9 107.2h28M189.9 102.2h28M189.9 104.7h28M189.9 109.8h28M311.8 107.2h22.9M355 119.9h7.6M362.6 107.2h25.4M45.2 145.3v12.7h22.8"/>
<path d="M45.2 178.3v5.1h22.8M200.1 178.3h25.4M50.3 188.5h17.7M50.3 191h17.7"/>
<circle cx="357.5" cy="112.3" r=".51"/>
</g>
<circle cx="212.8" cy="178.3" r=".51" fill="#0dab76"/>
<g fill="none" stroke="#0dab76" stroke-width=".21">
<path d="M225.5 178.3h12.7"/>
<circle cx="212.8" cy="178.3" r=".51"/>
</g>
<circle cx="225.5" cy="178.3" r=".51" fill="#0dab76"/>
<g fill="none" stroke="#0dab76" stroke-width=".21">
<path d="M238.2 178.3v10.2"/>
<circle cx="225.5" cy="178.3" r=".51"/>
</g>
<circle cx="238.2" cy="178.3" r=".51" fill="#0dab76"/>
<g fill="none" stroke="#0dab76" stroke-width=".21">
<path d="M220.4 208.8h12.7v15.2"/>
<circle cx="238.2" cy="178.3" r=".51"/>
</g>
<text font-size="9.1" fill="#808080" x="271.2" y="254.5">ENGI 301</text>
<g font-size="7.2" fill="#808080">
<text x="30" y="20.9">PocketBeagle</text>
<text x="169.6" y="18.4">USB Host Port</text>
<text x="283.9" y="18.4">LEDs</text>
<text x="169.6" y="71.7">LCD Screen</text>
<text x="284" y="74.2">Potentiometers</text>
<text x="169.6" y="140.3">Mechanicals</text>
<text x="283.9" y="142.8">Buttons</text>
</g>
<g font-size="3.7" fill="#c90d0c">
<text x="48.9" y="10.2">1</text>
<text x="96.3" y="10.2">2</text>
<text x="143.8" y="10.2">3</text>
<text x="191.2" y="10.2">4</text>
<text x="238.7" y="10.2">5</text>
<text x="286.1" y="10.2">6</text>
<text x="333.6" y="10.2">7</text>
<text x="381.1" y="10.2">8</text>
<text x="23" y="37.3">A</text>
<text x="406.5" y="37.3">A</text>
<text x="23" y="87.8">B</text>
<text x="406.5" y="87.8">B</text>
<text x="22.9" y="138.4">C</text>
<text x="406.4" y="138.4">C</text>
<text x="22.9" y="188.9">D</text>
<text x="406.4" y="188.9">D</text>
<text x="23" y="239.4">E</text>
<text x="406.5" y="239.4">E</text>
<text x="48.9" y="266.6">1</text>
<text x="96.3" y="266.6">2</text>
<text x="143.8" y="266.6">3</text>
<text x="191.2" y="266.6">4</text>
<text x="238.7" y="266.6">5</text>
<text x="286.1" y="266.6">6</text>
<text x="333.6" y="266.6">7</text>
<text x="381.1" y="266.6">8</text>
</g>
<g font-size="3.6" fill="#c90d0c">
<text x="79.6" y="53.9">CLICK0</text>
<text x="105" y="53.9">CLICK1</text>
<text x="82.3" y="125">SYS</text>
<text x="101.1" y="125">Pocket</text>
<text x="108.7" y="130.1">Beagle</text>
<text x="106.8" y="140.3">GPIO</text>
<text x="81.2" y="153">USB1</text>
<text x="78.4" y="180.8">ANALOG</text>
<text x="107.5" y="180.8">PRU</text>
<text x="336" y="262.1">Sheet:</text>
<text x="383.6" y="262.1">Rev 1.0</text>
</g>
<g font-size="3.6" fill="#808080">
<text x="337.2" y="246.9">Etch-A-Sketch</text>
<text x="337.2" y="257.1">Brandon Peoples</text>
<text x="349.9" y="262.1">1/1</text>
</g>
<text font-size="3.6" x="0" y="278.4">12/12/2022 3:03 PM C:\Users\brand\OneDrive\Documents\EAGLE\projects\finalschematic.sch (Sheet: 1/1)</text>
<g font-size="2.5" fill="#808080">
<text x="296.6" y="23.5">LED_BLUE</text>
<text x="327.1" y="23.5">LED_GREEN</text>
<text x="357.5" y="23.5">LED_RED</text>
<text x="205.4" y="27.9">VDD_5V</text>
<text x="248.5" y="27.9">VDD_5V</text>
<text x="228.1" y="32.9">J2</text>
<text x="33.7" y="40.6">VDD_3P3V</text>
<text x="50.5" y="40.6">VDD_5V</text>
<text x="134.3" y="40.6">VDD_5V VDD_3P3V</text>
<text x="73.1" y="48.1">U1</text>
<text x="200.1" y="51.4">GND</text>
<text x="228.1" y="53.9">292303-1</text>
<text x="250.9" y="51.4">GND</text>
<text x="306.8" y="51.4">GND</text>
<text x="337.2" y="51.4">GND</text>
<text x="365.2" y="51.4">GND</text>
<text x="211.7" y="60.9">CGND</text>
<text x="139.2" y="81.8">LCD_CLK</text>
<text x="196.3" y="81.2">VDD_3P3V</text>
<text x="139.2" y="86.9">LCD_MISO</text>
<text x="139.2" y="84.4">LCD_MOSI</text>
<text x="139.2" y="89.5">LCD_CS</text>
<text x="300.4" y="86.3">VDD_1P8V</text>
<text x="351.2" y="86.3">VDD_1P8V</text>
<text x="139.2" y="94.5">LCD_RST</text>
<text x="190" y="94.5">LCD_CLK</text>
<text x="190" y="97.1">LCD_MISO</text>
<text x="139.2" y="102.2">LCD_DC</text>
<text x="190" y="102.2">LCD_MOSI</text>
<text x="190" y="104.7">LCD_CS</text>
<text x="190" y="107.2">LCD_DC</text>
<text x="316.9" y="107.2">LEFT_POT</text>
<text x="370.3" y="107.2">RIGHT_POT</text>
<text x="190" y="109.8">LCD_RST</text>
<text x="316.9" y="114.9">POTENTIOMETER</text>
<text x="316.9" y="119.9">R1</text>
<text x="372.8" y="114.9">POTENTIOMETER</text>
<text x="372.8" y="119.9">R2</text>
<text x="304.2" y="122.5">AGND</text>
<text x="355" y="122.5">AGND</text>
<text x="200.1" y="127.6">GND</text>
<text x="40.3" y="139.6">VDD_5V</text>
<text x="134.1" y="155.5">BUTTON_1</text>
<text x="134.1" y="158">LED_BLUE</text>
<text x="134.1" y="160.6">LED_GREEN</text>
<text x="50.3" y="163.1">DM_USB1</text>
<text x="50.3" y="165.7">DP_USB1</text>
<text x="134.1" y="165.7">BUTTON-2</text>
<text x="134.1" y="163.1">LED_RED</text>
<text x="292.7" y="165">VDD_3P3V</text>
<text x="351.2" y="165">VDD_3P3V</text>
<text x="38.8" y="172.6">VDD_1P8V</text>
<text x="55.4" y="185.9">AGND</text>
<text x="303.5" y="184.1" transform="rotate(-90 303.5 184.1)">R3</text>
<text x="361.9" y="184.1" transform="rotate(-90 361.9 184.1)">R4</text>
<text x="50.3" y="188.5">LEFT_POT</text>
<text x="50.3" y="191">RIGHT_POT</text>
<text x="234.5" y="195.5">CGND</text>
<text x="286.4" y="201.2">BUTTON_1</text>
<text x="316.9" y="198.6">SW1</text>
<text x="342.3" y="201.2">BUTTON_2</text>
<text x="375.3" y="198.6">SW2</text>
<text x="73.1" y="208.8">POCKETBEAGLE</text>
<text x="212.8" y="206.3">R5</text>
<text x="316.9" y="211.3">PUSH_BUTTON</text>
<text x="375.3" y="211.3">PUSH_BUTTON</text>
<text x="195" y="229.1">GND</text>
<text x="229.4" y="231">CGND</text>
<text x="50.3" y="239.3">GND</text>
<text x="136.6" y="239.3">GND</text>
</g>
<g font-size="2.5" fill="#c90d0c">
<text x="88.7" y="59">P1_24</text>
<text x="101.1" y="59">P2_13</text>
<text x="88.7" y="61.5">P2_23</text>
<text x="101.1" y="61.5">P1_14</text>
<text x="88.7" y="69.1">P1_26</text>
<text x="88.7" y="66.6">P1_28</text>
<text x="101.1" y="66.6">P2_09</text>
<text x="101.1" y="69.1">P2_11</text>
<text x="88.7" y="76.8">P1_32</text>
<text x="88.7" y="74.2">P1_30</text>
<text x="101.1" y="74.2">P2_07</text>
<text x="101.1" y="76.8">P2_05</text>
<text x="88.7" y="81.8">P2_29</text>
<text x="101.1" y="81.8">P1_08</text>
<text x="88.7" y="84.4">P2_25</text>
<text x="88.7" y="86.9">P2_27</text>
<text x="88.7" y="89.5">P2_31</text>
<text x="101.1" y="89.5">P1_06</text>
<text x="101.1" y="84.4">P1_12</text>
<text x="101.1" y="86.9">P1_10</text>
<text x="223" y="86.9">J1</text>
<text x="88.7" y="99.6">P1_34</text>
<text x="88.7" y="97.1">P2_35</text>
<text x="101.1" y="97.1">P1_02</text>
<text x="101.1" y="99.6">P2_03</text>
<text x="88.7" y="107.2">P1_36</text>
<text x="88.7" y="102.2">P2_33</text>
<text x="101.1" y="107.2">P2_01</text>
<text x="101.1" y="102.2">P1_04</text>
<text x="88.7" y="112.3">P2_21</text>
<text x="101.1" y="112.3">P1_16</text>
<text x="88.7" y="114.9">P1_22</text>
<text x="101.1" y="114.9">P2_15</text>
<text x="223" y="119.9">J1</text>
<text x="88.7" y="127.6">P2_26</text>
<text x="88.7" y="137.7">P1_01</text>
<text x="88.7" y="132.6">P2_12</text>
<text x="88.7" y="142.8">P2_14</text>
<text x="101.1" y="142.8">P1_20</text>
<text x="88.7" y="145.3">P2_16</text>
<text x="101.1" y="145.3">P2_19</text>
<text x="101.1" y="147.9">P2_24</text>
<text x="88.7" y="155.5">P1_03</text>
<text x="101.1" y="155.5">P2_10</text>
<text x="101.1" y="153">P2_18</text>
<text x="101.1" y="150.4">P2_22</text>
<text x="88.7" y="158">P1_05</text>
<text x="88.7" y="160.6">P1_07</text>
<text x="101.1" y="158">P2_06</text>
<text x="101.1" y="160.6">P2_04</text>
<text x="88.7" y="163.1">P1_09</text>
<text x="88.9" y="165.7">P1_11</text>
<text x="101.1" y="163.1">P2_02</text>
<text x="101.1" y="165.7">P2_08</text>
<text x="88.7" y="168.2">P1_13</text>
<text x="88.7" y="170.7">P1_15</text>
<text x="101.1" y="170.7">P2_17</text>
<text x="101.1" y="168.2">P2_20</text>
<text x="88.7" y="185.9">P1_17</text>
<text x="88.7" y="183.4">P1_18</text>
<text x="101.1" y="183.4">P1_33</text>
<text x="101.1" y="185.9">P2_32</text>
<text x="88.7" y="188.5">P1_19</text>
<text x="88.7" y="191">P1_21</text>
<text x="101.1" y="191">P1_31</text>
<text x="101.1" y="188.5">P2_30</text>
<text x="88.7" y="193.6">P1_23</text>
<text x="88.7" y="196.1">P1_25</text>
<text x="101.1" y="196.1">P2_28</text>
<text x="101.1" y="193.6">P2_34</text>
<text x="88.7" y="198.6">P1_27</text>
<text x="88.7" y="201.2">P2_36</text>
<text x="101" y="198.6">P1_29</text>
<text x="101.1" y="201.2">P1_35</text>
</g>
<g font-size="2.1" fill="#808080">
<text x="224.5" y="35.8">1</text>
<text x="224.5" y="38.3">2</text>
<text x="224.5" y="40.9">3</text>
<text x="230.4" y="36.9">VBUS</text>
<text x="230.4" y="39.5">DM</text>
<text x="230.4" y="42">DP</text>
<text x="224.5" y="43.4">4</text>
<text x="230.4" y="44.5">GND</text>
<text x="219.6" y="48.5">SH1*2</text>
<text x="230.4" y="49.6">SHIELD</text>
<text x="64.6" y="58.6">P1_24</text>
<text x="75.5" y="59.7">VOUT</text>
<text x="115.7" y="59.7">VOUT</text>
<text x="126.2" y="58.6">P2_13</text>
<text x="64.6" y="61.2">P2_23</text>
<text x="75.5" y="62.3">3.3V</text>
<text x="117.2" y="62.3">3.3V</text>
<text x="126.2" y="61.2">P1_14</text>
<text x="64.6" y="68.8">P1_26</text>
<text x="64.6" y="66.3">P1_28</text>
<text x="75.5" y="69.9">I2C2.SDA</text>
<text x="75.5" y="67.4">I2C2.SCL</text>
<text x="112.2" y="69.9">I2C1.SDA</text>
<text x="112.4" y="67.4">I2C1.SCL</text>
<text x="126.2" y="66.3">P2_09</text>
<text x="126.2" y="68.8">P2_11</text>
<text x="64.6" y="73.9">P1_30</text>
<text x="64.6" y="76.4">P1_32</text>
<text x="75.5" y="75">UART0.TX</text>
<text x="75.5" y="77.5">UART0.RX</text>
<text x="111.2" y="77.5">UART4.RX</text>
<text x="111.4" y="75">UART4.TX</text>
<text x="126.2" y="76.4">P2_05</text>
<text x="126.2" y="73.9">P2_07</text>
<text x="64.6" y="81.5">P2_29</text>
<text x="75.5" y="82.6">SPI1.CLK</text>
<text x="112.3" y="82.6">SPI0.CLK</text>
<text x="126.2" y="81.5">P1_08</text>
<text x="64.6" y="84">P2_25</text>
<text x="64.6" y="86.6">P2_27</text>
<text x="64.6" y="89.1">P2_31</text>
<text x="75.5" y="85.1">SPI1.MOSI</text>
<text x="75.5" y="87.7">SPI1.MISO</text>
<text x="111" y="87.7">SPI0.MISO</text>
<text x="111" y="85.1">SPI0.MOSI</text>
<text x="126.2" y="89.1">P1_06</text>
<text x="126.2" y="86.6">P1_10</text>
<text x="126.2" y="84">P1_12</text>
<text x="64.6" y="94.2">P2_35</text>
<text x="75.5" y="90.2">SPI1.CS</text>
<text x="75.5" y="95.3">AIN5(3.3V)GPIO86</text>
<text x="103.4" y="95.3">AIN6(3.3V)GPIO87</text>
<text x="113.5" y="90.2">SPI0.CS</text>
<text x="126.2" y="94.2">P1_02</text>
<text x="213.6" y="91.7">3@JP2</text>
<text x="213.6" y="94.2">4@JP2</text>
<text x="225.3" y="92.8">VIN</text>
<text x="225.3" y="95.3">CLK</text>
<text x="64.6" y="99.3">P1_34</text>
<text x="64.6" y="101.8">P2_33</text>
<text x="75.5" y="100.4">GPIO26</text>
<text x="113.9" y="100.4">GPIO23</text>
<text x="126.2" y="101.8">P1_04</text>
<text x="126.2" y="99.3">P2_03</text>
<text x="213.6" y="96.7">5@JP2</text>
<text x="213.6" y="101.8">6@JP2</text>
<text x="225.3" y="97.8">MISO</text>
<text x="64.6" y="106.9">P1_36</text>
<text x="75.5" y="108">PWM0A</text>
<text x="75.5" y="102.9">GPIO45</text>
<text x="113.7" y="108">PWM1A</text>
<text x="113.9" y="102.9">GPIO89</text>
<text x="126.2" y="106.9">P2_01</text>
<text x="213.6" y="104.4">7@JP2</text>
<text x="213.6" y="106.9">8@JP2</text>
<text x="225.3" y="102.9">MOSI</text>
<text x="225.3" y="105.5">CS</text>
<text x="225.3" y="108">D/C</text>
<text x="64.6" y="112">P1_22</text>
<text x="75.5" y="113.1">GND</text>
<text x="116.9" y="113.1">GND</text>
<text x="126.2" y="112">P1_16</text>
<text x="213.6" y="109.4">9@JP2</text>
<text x="213.6" y="112">1@JP2</text>
<text x="225.3" y="110.5">RESET</text>
<text x="225.3" y="113.1">GND</text>
<text x="64.6" y="114.5">P2_21</text>
<text x="75.5" y="115.6">GND</text>
<text x="116.9" y="115.6">GND</text>
<text x="126.2" y="114.5">P2_15</text>
<text x="64.6" y="127.2">P2_26</text>
<text x="75.5" y="128.3">RESET#</text>
<text x="64.6" y="137.3">P1_01</text>
<text x="64.6" y="132.2">P2_12</text>
<text x="75.5" y="133.4">PWR.BTN</text>
<text x="64.6" y="142.4">P2_14</text>
<text x="75.5" y="138.5">VIN</text>
<text x="75.5" y="143.6">BAT.VIN</text>
<text x="113.9" y="143.6">GPIO20</text>
<text x="126.2" y="142.4">P1_20</text>
<text x="64.6" y="144.9">P2_16</text>
<text x="75.5" y="146.1">BAT.TEMP</text>
<text x="113.9" y="146.1">GPIO27</text>
<text x="113.9" y="148.6">GPIO44</text>
<text x="126.2" y="144.9">P2_19</text>
<text x="126.2" y="147.5">P2_24</text>
<text x="64.6" y="155.1">P1_03</text>
<text x="113.9" y="153.7">GPIO47</text>
<text x="113.9" y="151.2">GPIO46</text>
<text x="126.2" y="155.1">P2_10</text>
<text x="126.2" y="152.6">P2_18</text>
<text x="126.2" y="150">P2_22</text>
<text x="64.6" y="157.6">P1_05</text>
<text x="64.6" y="160.2">P1_07</text>
<text x="75.5" y="156.3">DRVVBUS</text>
<text x="75.5" y="158.8">VBUS</text>
<text x="75.5" y="161.3">USB1.VIN</text>
<text x="113.9" y="161.3">GPIO58</text>
<text x="113.9" y="158.8">GPIO57</text>
<text x="113.9" y="156.3">GPIO52</text>
<text x="126.2" y="160.2">P2_04</text>
<text x="126.2" y="157.6">P2_06</text>
<text x="64.6" y="162.7">P1_09</text>
<text x="64.6" y="167.8">P1_13</text>
<text x="64.8" y="165.3">P1_11</text>
<text x="75.5" y="163.9">USB1.D-</text>
<text x="75.5" y="166.4">USB1.D+</text>
<text x="113.9" y="163.9">GPIO59</text>
<text x="113.9" y="166.4">GPIO60</text>
<text x="126.2" y="162.7">P2_02</text>
<text x="126.2" y="165.3">P2_08</text>
<text x="126.2" y="167.8">P2_20</text>
<text x="64.6" y="170.3">P1_15</text>
<text x="75.5" y="169">USB1.ID</text>
<text x="75.5" y="171.5">GND</text>
<text x="113.9" y="171.5">GPIO65</text>
<text x="113.9" y="169">GPIO64</text>
<text x="126.2" y="170.3">P2_17</text>
<text x="64.6" y="185.6">P1_17</text>
<text x="64.6" y="183">P1_18</text>
<text x="75.5" y="184.1">AIN.VREF+</text>
<text x="114.2" y="184.1">PRU0.1</text>
<text x="126.2" y="183">P1_33</text>
<text x="126.2" y="185.6">P2_32</text>
<text x="64.6" y="188.1">P1_19</text>
<text x="64.6" y="190.7">P1_21</text>
<text x="75.5" y="186.7">AIN.VREF-</text>
<text x="75.5" y="189.2">AIN0(1.8V)</text>
<text x="75.5" y="191.8">AIN1(1.8V)</text>
<text x="114.2" y="191.8">PRU0.4</text>
<text x="114.2" y="189.2">PRU0.3</text>
<text x="114.2" y="186.7">PRU0.2</text>
<text x="126.2" y="190.7">P1_31</text>
<text x="126.2" y="188.1">P2_30</text>
<text x="64.6" y="193.2">P1_23</text>
<text x="64.6" y="195.7">P1_25</text>
<text x="75.5" y="194.3">AIN2(1.8V)</text>
<text x="75.5" y="196.8">AIN3(1.8V)</text>
<text x="114.2" y="196.8">PRU0.6</text>
<text x="114.2" y="194.3">PRU0.5</text>
<text x="126.2" y="195.7">P2_28</text>
<text x="126.2" y="193.2">P2_34</text>
<text x="64.6" y="198.3">P1_27</text>
<text x="64.6" y="200.8">P2_36</text>
<text x="75.5" y="199.4">AIN4(1.8V)</text>
<text x="75.5" y="201.9">AIN7(1.8V)</text>
<text x="113" y="201.9">PRU1.10</text>
<text x="114.2" y="199.4">PRU0.7</text>
<text x="126.2" y="198.3">P1_29</text>
<text x="126.2" y="200.8">P1_35</text>
<text x="313.4" y="200.8">1</text>
<text x="319.2" y="201.9">1</text>
<text x="328.6" y="201.9">2</text>
<text x="334.5" y="200.8">2</text>
<text x="371.8" y="200.8">1</text>
<text x="377.7" y="201.9">1</text>
<text x="387.1" y="201.9">2</text>
<text x="392.9" y="200.8">2</text>
<text x="313.4" y="205.9">3</text>
<text x="319.2" y="207">3</text>
<text x="328.6" y="207">4</text>
<text x="334.5" y="205.9">4</text>
<text x="371.8" y="205.9">3</text>
<text x="377.7" y="207">3</text>
<text x="387.1" y="207">4</text>
<text x="392.9" y="205.9">4</text>
</g>
<g font-size="1.8" fill="#808080">
<text x="311.8" y="36.2">LED</text>
<text x="311.8" y="38.7">D3</text>
<text x="342.3" y="36.2">LED</text>
<text x="342.3" y="38.7">D2</text>
<text x="370.3" y="36.2">LED</text>
<text x="370.3" y="38.7">D1</text>
<text x="200.9" y="175.3">MGT4</text>
<text x="213.6" y="175.3">MGT3</text>
<text x="226.3" y="175.3">MGT2</text>
<text x="239" y="175.3">MGT1</text>
</g>
<g font-size="1.2" fill="#0dab76">
<text x="219.7" y="35.8">pas 0</text>
<text x="209.9" y="36.9" transform="rotate(-90 209.9 36.9)">sup 0</text>
<text x="219.7" y="38.3">pas 0</text>
<text x="219.7" y="40.9">pas 0</text>
<text x="253.1" y="42" transform="rotate(-90 253.1 42)">pas 1</text>
<text x="253.1" y="36.9" transform="rotate(-90 253.1 36.9)">sup 0 pas 1</text>
<text x="309" y="38.3" transform="rotate(-90 309 38.3)">io 0</text>
<text x="339.4" y="38.3" transform="rotate(-90 339.4 38.3)">io 0</text>
<text x="367.3" y="38.3" transform="rotate(-90 367.3 38.3)">io 0</text>
<text x="202.3" y="45.9" transform="rotate(-90 202.3 45.9)">sup 0</text>
<text x="219.7" y="43.4">pas 0</text>
<text x="253.1" y="45.9" transform="rotate(-90 253.1 45.9)">sup 0</text>
<text x="39.8" y="49.6" transform="rotate(-90 39.8 49.6)">sup 0</text>
<text x="55" y="49.6" transform="rotate(-90 55 49.6)">sup 0</text>
<text x="138.8" y="49.6" transform="rotate(-90 138.8 49.6)">sup 0</text>
<text x="151.5" y="49.6" transform="rotate(-90 151.5 49.6)">sup 0</text>
<text x="215" y="53.6" transform="rotate(-90 215 53.6)">sup 0</text>
<text x="219.7" y="48.5">pas 0</text>
<text x="309" y="48.6" transform="rotate(-90 309 48.6)">io 0 sup 0</text>
<text x="339.4" y="48.6" transform="rotate(-90 339.4 48.6)">io 0 sup 0</text>
<text x="367.3" y="48.6" transform="rotate(-90 367.3 48.6)">io 0 sup 0</text>
<text x="64.8" y="58.6">pwr 0</text>
<text x="129.4" y="58.6">pwr 0</text>
<text x="64.8" y="61.2">pwr 0</text>
<text x="129.4" y="61.2">pwr 0</text>
<text x="65.8" y="68.8">io 0</text>
<text x="65.8" y="66.3">io 0</text>
<text x="129.4" y="66.3">io 0</text>
<text x="129.4" y="68.8">io 0</text>
<text x="65.8" y="73.9">io 0</text>
<text x="65.8" y="76.4">io 0</text>
<text x="129.4" y="76.4">io 0</text>
<text x="129.4" y="73.9">io 0</text>
<text x="65.8" y="81.5">io 0</text>
<text x="129.4" y="81.5">io 0</text>
<text x="65.8" y="84">io 0</text>
<text x="65.8" y="86.6">io 0</text>
<text x="65.8" y="89.1">io 0</text>
<text x="129.4" y="89.1">io 0</text>
<text x="129.4" y="86.6">io 0</text>
<text x="129.4" y="84">io 0</text>
<text x="65.8" y="94.2">io 0</text>
<text x="129.4" y="94.2">io 0</text>
<text x="202.3" y="90.3" transform="rotate(-90 202.3 90.3)">sup 0</text>
<text x="215.6" y="91.7">io 0</text>
<text x="215.6" y="94.2">io 0</text>
<text x="306.4" y="95.3" transform="rotate(-90 306.4 95.3)">sup 0</text>
<text x="357.2" y="95.3" transform="rotate(-90 357.2 95.3)">sup 0</text>
<text x="65.8" y="99.3">io 0</text>
<text x="65.8" y="101.8">io 0</text>
<text x="129.4" y="101.8">io 0</text>
<text x="129.4" y="99.3">io 0</text>
<text x="215.6" y="96.7">io 0</text>
<text x="215.6" y="101.8">io 0</text>
<text x="306.4" y="101.8" transform="rotate(-90 306.4 101.8)">pas 1</text>
<text x="357.2" y="101.8" transform="rotate(-90 357.2 101.8)">pas 1</text>
<text x="65.8" y="106.9">io 0</text>
<text x="129.4" y="106.9">io 0</text>
<text x="215.6" y="104.4">io 0</text>
<text x="215.6" y="106.9">io 0</text>
<text x="312.2" y="106.9">io 0</text>
<text x="363" y="106.9">io 0</text>
<text x="64.8" y="112">pwr 0</text>
<text x="129.4" y="112">pwr 0</text>
<text x="215.6" y="109.4">io 0</text>
<text x="215.6" y="112">io 0</text>
<text x="64.8" y="114.5">pwr 0</text>
<text x="129.4" y="114.5">pwr 0</text>
<text x="306.4" y="115.6" transform="rotate(-90 306.4 115.6)">pas 1</text>
<text x="357.2" y="115.6" transform="rotate(-90 357.2 115.6)">pas 1</text>
<text x="202.3" y="122.1" transform="rotate(-90 202.3 122.1)">sup 0</text>
<text x="65.7" y="127.2">in 0</text>
<text x="64.8" y="137.3">pwr 0</text>
<text x="65.7" y="132.3">in 0</text>
<text x="64.8" y="142.4">pwr 0</text>
<text x="129.4" y="142.4">io 0</text>
<text x="44.8" y="148.6" transform="rotate(-90 44.8 148.6)">sup 0</text>
<text x="65.7" y="145">in 0</text>
<text x="129.4" y="145">io 0</text>
<text x="129.4" y="147.5">io 0</text>
<text x="65.8" y="155.1">io 0</text>
<text x="129.4" y="155.1">io 0</text>
<text x="129.4" y="152.6">io 0</text>
<text x="129.4" y="150">io 0</text>
<text x="184.7" y="152.6">nc 0</text>
<text x="197.4" y="152.6">nc 0</text>
<text x="210.1" y="152.6">nc 0</text>
<text x="222.8" y="152.6">nc 0</text>
<text x="235.5" y="152.6">nc 0</text>
<text x="248.2" y="152.6">nc 0</text>
<text x="65.8" y="157.7">io 0</text>
<text x="65.8" y="160.2">io 0</text>
<text x="129.4" y="160.2">io 0</text>
<text x="129.4" y="157.7">io 0</text>
<text x="65.8" y="162.7">io 0</text>
<text x="65.8" y="165.3">io 0</text>
<text x="65.8" y="167.8">io 0</text>
<text x="129.4" y="162.7">io 0</text>
<text x="129.4" y="165.3">io 0</text>
<text x="129.4" y="167.8">io 0</text>
<text x="65.8" y="170.4">io 0</text>
<text x="129.4" y="170.4">io 0</text>
<text x="298.8" y="178" transform="rotate(-90 298.8 178)">pas 1</text>
<text x="298.8" y="174" transform="rotate(-90 298.8 174)">sup 0</text>
<text x="357.2" y="178" transform="rotate(-90 357.2 178)">pas 1</text>
<text x="357.2" y="174" transform="rotate(-90 357.2 174)">sup 0</text>
<text x="44.8" y="181.7" transform="rotate(-90 44.8 181.7)">sup 0</text>
<text x="65.7" y="185.6">in 0</text>
<text x="65.7" y="183.1">in 0</text>
<text x="129.4" y="183.1">io 0</text>
<text x="129.4" y="185.6">io 0</text>
<text x="199.7" y="180.6" transform="rotate(-90 199.7 180.6)">io 0</text>
<text x="212.4" y="180.6" transform="rotate(-90 212.4 180.6)">io 0</text>
<text x="225.1" y="180.6" transform="rotate(-90 225.1 180.6)">io 0</text>
<text x="237.8" y="180.6" transform="rotate(-90 237.8 180.6)">io 0</text>
<text x="65.7" y="188.1">in 0</text>
<text x="65.7" y="190.7">in 0</text>
<text x="129.4" y="190.7">io 0</text>
<text x="129.4" y="188.1">io 0</text>
<text x="237.8" y="188.1" transform="rotate(-90 237.8 188.1)">sup 0</text>
<text x="298.8" y="191.8" transform="rotate(-90 298.8 191.8)">pas 1</text>
<text x="357.2" y="191.8" transform="rotate(-90 357.2 191.8)">pas 1</text>
<text x="65.7" y="193.2">in 0</text>
<text x="65.7" y="195.8">in 0</text>
<text x="129.4" y="195.8">io 0</text>
<text x="129.4" y="193.2">io 0</text>
<text x="65.7" y="198.3">in 0</text>
<text x="65.7" y="200.8">in 0</text>
<text x="129.4" y="198.3">io 0</text>
<text x="129.4" y="200.8">io 0</text>
<text x="309.6" y="200.8">io 0</text>
<text x="337.6" y="200.8">io 0</text>
<text x="368" y="200.8">io 0</text>
<text x="396" y="200.8">io 0</text>
<text x="207" y="208.5">pas 1</text>
<text x="220.8" y="208.5">pas 1</text>
<text x="309.6" y="205.9">io 0</text>
<text x="337.6" y="205.9">io 0</text>
<text x="368" y="205.9">io 0</text>
<text x="396" y="205.9">io 0</text>
<text x="197.2" y="223.7" transform="rotate(-90 197.2 223.7)">sup 0</text>
<text x="232.8" y="223.7" transform="rotate(-90 232.8 223.7)">sup 0</text>
<text x="52.5" y="233.9" transform="rotate(-90 52.5 233.9)">sup 0</text>
<text x="138.8" y="233.9" transform="rotate(-90 138.8 233.9)">sup 0</text>
</g>
</svg>
